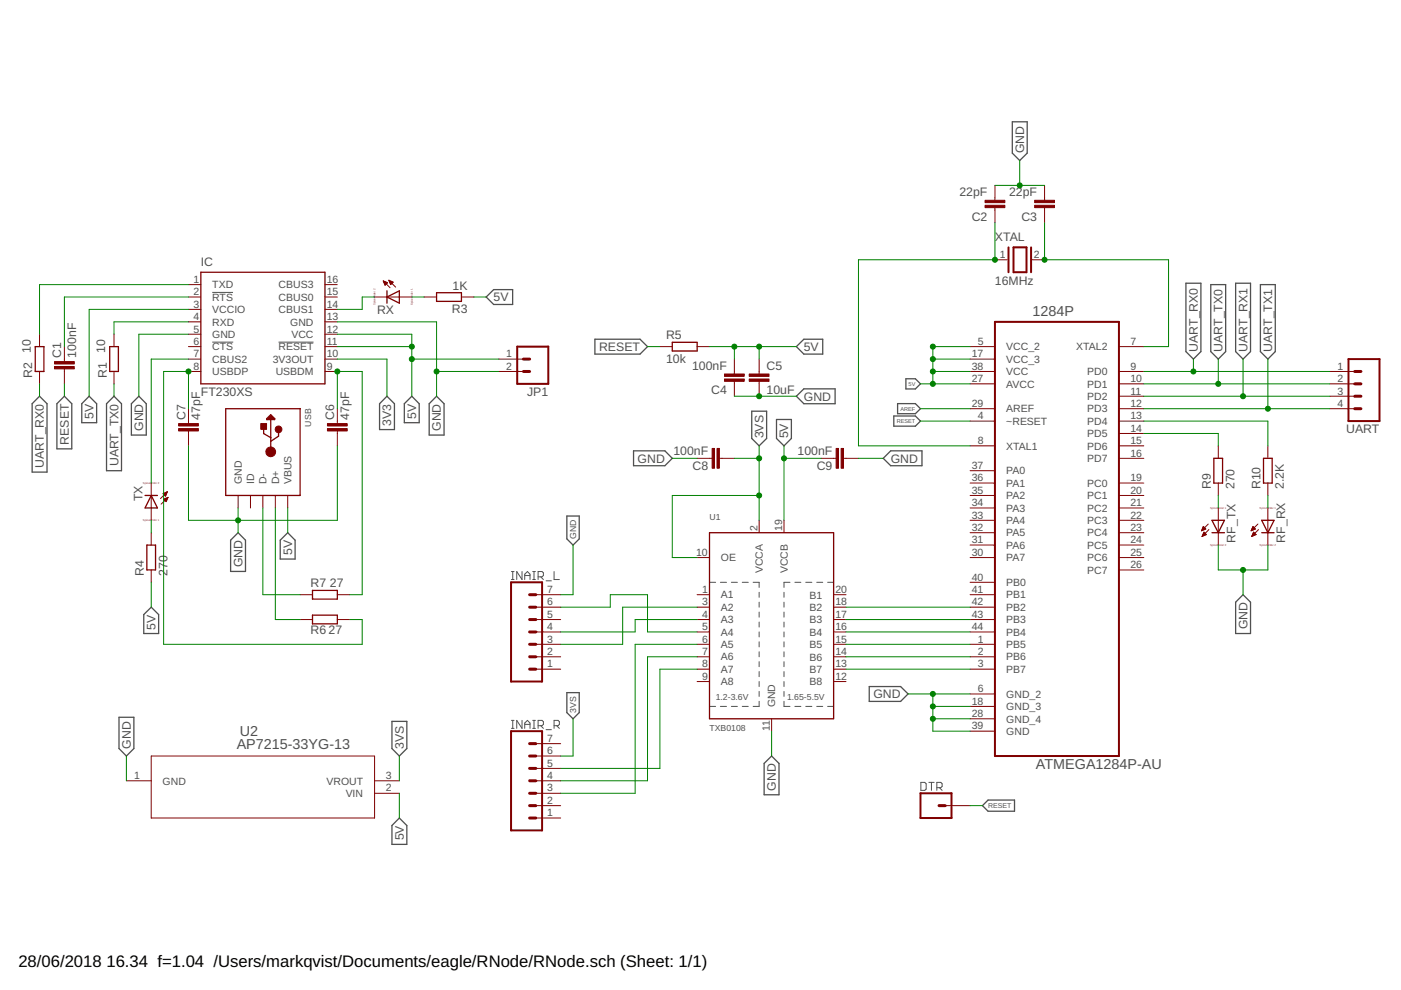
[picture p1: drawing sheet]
<svg xmlns="http://www.w3.org/2000/svg" width="297mm" height="210mm" viewBox="0 0 297 210" stroke-linecap="round" stroke-linejoin="round" font-family="sans-serif">
<g fill="none" stroke="#505050" stroke-width=".21">
<path d="M45 62h4.4M45 72.5h4.4M59.1 72.5h7.4M108.4 122.9h.6M108.4 121.2h.6M108.7 121.2v1.7M110.7 121.2v1.7l-1.1-1.7v1.7M111.3 122.9v-1.1l.5-.6 .6 .6v1.1M111.3 122h1.1M112.9 122.9h.6M112.9 121.2h.6M113.2 121.2v1.7"/>
<path d="M114.1 122.3h.8l.3-.3v-.5l-.3-.3h-.8v1.7M114.6 122.3l.6 .6M115.8 123.1h1.1M117.5 121.2v1.7h1.1M150.4 123.5h1.3M152.7 123.5h1.3M155.1 123.5h1.2M157.4 123.5h1.2M159.7 123.5h1.3v1M161 125.6v1M161 127.7v1M161 129.8v1.1"/>
<path d="M161 131.9v1M161 134v1M161 136.1v1.1M161 138.2v1.1M166.2 125.6v1M166.2 127.7v1M166.2 129.8v1.1M166.2 131.9v1M166.2 134v1M166.2 136.1v1.1M166.2 138.2v1.1M167.5 123.5h-1.3v1"/>
<path d="M168.5 123.5h1.3M170.8 123.5h1.3M173.2 123.5h1.2M175.5 123.5h1.2M108.4 154.4h.6M108.4 152.7h.6M108.7 152.7v1.7M110.7 152.7v1.7l-1.1-1.7v1.7M111.3 154.4v-1.1l.5-.6 .6 .6v1.1M111.3 153.6h1.1M112.9 154.4h.6M112.9 152.7h.6"/>
<path d="M113.2 152.7v1.7M114.1 153.9h.8l.3-.3v-.6l-.3-.3h-.8v1.7M114.6 153.9l.6 .5M115.8 154.7h1.1M117.5 153.9h.8l.3-.3v-.6l-.3-.3h-.8v1.7M118 153.9l.6 .5M150.4 149.8h1.3M152.7 149.8h1.3M155.1 149.8h1.2M157.4 149.8h1.2M161 148.7v1.1h-1.3M161 140.3v1.1"/>
<path d="M161 142.4v1.1M161 144.5v1.1M161 146.6v1.1M166.2 148.7v1.1h1.3M166.2 140.3v1.1M166.2 142.4v1.1M166.2 144.5v1.1M166.2 146.6v1.1M168.5 149.8h1.3M170.8 149.8h1.3M173.2 149.8h1.2M175.5 149.8h1.2"/>
<path d="M195.2 165.9h.9l.3 .3v1.1l-.3 .3h-.9zM196.9 165.9h1.2M197.5 165.9v1.7M198.6 167h.9l.2-.3v-.5l-.2-.3h-.9v1.7M199.2 167l.5 .6"/>
</g>
<g fill="none" stroke="#505050" stroke-width=".28">
<path d="M214.6 25.8h3.2v6.7l-1.6 1.5-1.6-1.5zM103.1 63l1.6-1.6h4v3.2h-4zM126.1 71.9h9.6l1.6 1.6-1.6 1.6h-9.6zM168.8 73.5l1.6-1.6h4v3.2h-4zM251.4 60h3.2v14.5l-1.6 1.6-1.6-1.6zM256.7 60.3h3.2v14.2l-1.6 1.6-1.6-1.6zM262 60h3.1v14.5l-1.6 1.6-1.5-1.6zM267.2 60.3h3.2v14.2l-1.6 1.6-1.6-1.6zM8.4 84l1.6 1.6v14.5h-3.2v-14.5zM13.7 84l1.5 1.6v9.6h-3.1v-9.6zM18.9 84l1.6 1.6v4h-3.2v-4zM24.2 84l1.6 1.6v14.2h-3.2v-14.2z"/>
<path d="M27.9 85.6l1.5-1.6 1.6 1.6v6.6h-3.1zM82 84l1.6 1.6v5.5h-3.1v-5.5zM87.3 84l1.6 1.6v4h-3.2v-4zM92.6 84l1.5 1.6v6.6h-3.1v-6.6zM134.3 95.6h6.7l1.5 1.6-1.5 1.5h-6.7zM159.4 87.2h3.1v5.8l-1.5 1.5-1.6-1.5zM164.6 88.9h3.2v4.1l-1.6 1.5-1.6-1.5zM168.8 84l1.6-1.6h6.7v3.2h-6.7zM187.3 97.2l1.5-1.6h6.7v3.1h-6.7zM189.5 88.2h4.6l1.1 1.1-1.1 1.1h-4.6zM190.3 85.6h3.8l1.1 1.1-1.1 1h-3.8zM192.1 80.3h2l1.1 1.1-1.1 1.1h-2z"/>
<path d="M50.5 112.9l1.5 1.6v6.7h-3.1v-6.7zM61 112.9l1.6 1.6v4h-3.2v-4zM120.2 109.4h2.6v4.9l-1.3 1.3-1.3-1.3zM30.5 130.3l1.6-1.6 1.5 1.6v4h-3.1zM263.5 126.1l1.6 1.6v6.6h-3.1v-6.6zM25.2 152.1h3.2v6.6l-1.6 1.6-1.6-1.6zM83.1 153h3.2v5.7l-1.6 1.6-1.6-1.6zM120.2 146.9h2.6v4.2l-1.3 1.3-1.3-1.3zM184.3 145.6h6.6l1.6 1.5-1.6 1.6h-6.6zM84.7 173.4l1.6 1.6v4h-3.2v-4zM162 161.9l1.6-1.6 1.6 1.6v6.6h-3.2zM209.5 169.6h5.6v2.4h-5.6l-1.2-1.2z"/>
</g>
<g fill="none" stroke="#800000" stroke-width=".21">
<path d="M210.9 39.3v3.2M221.5 39.3v3.2M81.3 59.6l1.4 1.4M81.3 59.6l.9 .3-.6 .6zM81.3 59.6h.1M81.3 59.8h.4M81.4 59.9h.6M81.4 60h.7M82.4 59.4l1.5 1.5M82.4 59.4l1 .4-.6 .5zM82.5 59.5h.1M82.5 59.6h.4"/>
<path d="M82.6 59.8h.6M82.6 59.9h.7M82.7 60h.5M210.9 55.1h2.7M210.9 44v3.2M218.8 55.1h2.7M221.5 44v3.2M8.4 70.9v2.6M8.4 78.8v2.6M13.7 73.5v3.1M13.7 78.2v3.2M24.2 70.9v2.6"/>
<path d="M24.2 78.8v2.6M40 73.5h2.6M40 76.1h2.6M40 78.8h2.6M40 60.3h2.6M40 63h2.6M40 65.6h2.6M40 68.2h2.6M40 70.9h2.6M68.9 73.5h2.6M68.9 76.1h2.6M68.9 78.8h2.6"/>
<path d="M68.9 60.3h2.6M68.9 63h2.6M68.9 65.6h2.6M68.9 68.2h2.6M68.9 70.9h2.6M79.4 63h7.9M81.5 60.1h.5M81.6 60.2h.3M81.6 60.4h.1M82.7 60.1h.4M82.8 60.2h.1M89.9 63h2.7"/>
<path d="M97.8 63h2.7M105.7 76.1h5.3M105.7 78.8h5.3M139.9 73.5h2.6M147.8 73.5h2.6M155.7 76.1v3.2M161 76.1v3.2M205.7 73.5h5.2M205.7 76.1h5.2M205.7 78.8h5.2M237.2 73.5h5.3M237.2 78.8h5.3"/>
<path d="M282 78.8h5.2M40 86.7v3.1M40 91.4v3.1M71.5 86.7v3.1M71.5 91.4v3.1M147.8 97.2h3.2M152.5 97.2h3.2M155.7 80.9v3.1M161 80.9v3.1M174.1 97.2h3.2M178.8 97.2h3.2M205.7 81.4h5.2"/>
<path d="M205.7 86.7h5.2M205.7 89.3h5.2M205.7 94.5h5.2M205.7 99.8h5.2M237.2 81.4h5.3M237.2 86.7h5.3M237.2 89.3h5.3M237.2 94.5h5.3M237.2 84h5.3M237.2 91.9h5.3M237.2 97.2h5.3M258.3 94.5v2.7"/>
<path d="M268.8 94.5v2.7M282 81.4h5.2M282 86.7h5.2M282 84h5.2M32.1 102.4v7.9M32.1 112.9v2.7M34.6 104.7l.9-.4-.4 .9zM34.6 104.8h.7M34.6 104.6h.7M34.7 105.9h.7M34.8 104.9h.4M34.9 106h.5"/>
<path d="M34.9 105.7h.6M34.9 105h.3M34.9 104.5h.5M35 106.1h.3M35 105.1h.1M35.1 106.3h.2M35.2 105.6h.3M35.2 104.4h.2M35.5 104.3l-1.5 1.4M35.5 105.5h.1M35.6 105.5l-1.4 1.4M35.6 105.5l-.4 .9-.5-.5"/>
<path d="M35.6 105.5l-.9 .4M50.5 105.1v2.6M53.1 105.1v2.6M55.7 105.1v2.6M58.4 105.1v2.6M61 105.1v2.6M147.8 118.2h2.6M161 110.3v2.6M166.2 110.3v2.6M205.7 102.4h5.2M205.7 105.1h5.2M205.7 107.7h5.2"/>
<path d="M205.7 110.3h5.2M205.7 112.9h5.2M205.7 115.6h5.2M205.7 118.2h5.2M237.2 102.4h5.3M237.2 105.1h5.3M237.2 107.7h5.3M237.2 110.3h5.3M237.2 112.9h5.3M237.2 115.6h5.3M237.2 118.2h5.3M254.8 112.4h.2"/>
<path d="M254.8 112.3h.5M254.9 112.2h.7M254.9 113.7h.1M254.9 113.6h.3M255 112.1h.6M255 111.9h.4M255 113.5h.5M255 113.3h.8M255.1 111.8h.2M255.1 111.7h.1M255.1 113.2h.5M255.1 111.6l.6 .6-1 .3z"/>
<path d="M255.2 113.1h.3M255.2 112.9h.2M255.3 112.8l.5 .5-.9 .4zM256.2 111.1l-1.5 1.4M256.3 112.3l-1.4 1.4M258.3 102.4v2.7M258.3 107.7v7.9M265.3 112.4h.2M265.4 112.3h.4M265.4 112.2h.7M265.4 113.7h.1M265.5 113.6h.3"/>
<path d="M265.5 112.1h.6M265.5 111.9h.5M265.5 113.5h.6M265.6 111.8h.2M265.6 113.3h.7M265.6 113.2h.6M265.6 111.7h.1M265.7 111.6l.5 .6-.9 .3zM265.7 113.1h.3M265.7 112.9h.2M266.3 113.3l-.5-.5-.4 .9M266.3 113.3l-.9 .4"/>
<path d="M266.7 111.1l-1.4 1.4M266.8 112.3l-1.4 1.4M268.8 102.4v2.7M268.8 107.7v7.9M32.1 120.8v2.7M63.6 126.1h2.7M63.6 131.4h2.7M71.5 126.1h2.6M71.5 131.4h2.6M113.6 126.1h5.3M113.6 128.7h5.3M113.6 131.4h5.3"/>
<path d="M113.6 134h5.3M113.6 136.6h5.3M113.6 139.3h5.3M147.8 126.1h2.6M147.8 128.7h2.6M147.8 131.4h2.6M147.8 134h2.6M147.8 136.6h2.6M147.8 139.3h2.6M176.7 126.1h2.7M176.7 128.7h2.7M176.7 131.4h2.7"/>
<path d="M176.7 134h2.7M176.7 136.6h2.7M176.7 139.3h2.7M205.7 123.5h5.2M205.7 126.1h5.2M205.7 128.7h5.2M205.7 131.4h5.2M205.7 134h5.2M205.7 136.6h5.2M205.7 139.3h5.2M237.2 120.8h5.3M113.6 141.9h5.3"/>
<path d="M113.6 157.7h5.3M147.8 141.9h2.6M147.8 144.5h2.6M163.6 152.4v2.6M176.7 141.9h2.7M176.7 144.5h2.7M205.7 141.9h5.2M205.7 147.1h5.2M205.7 149.8h5.2M205.7 152.4h5.2M205.7 155h5.2M26.8 165.5h5.3"/>
<path d="M32.1 160.3h47.3v13.1h-47.3zM79.4 168.2h5.3M79.4 165.5h5.3M113.6 170.8h5.3M113.6 173.4h5.3M113.6 168.2h5.3M113.6 165.5h5.3M113.6 162.9h5.3M113.6 160.3h5.3M200.4 170.8h5.3"/>
</g>
<path d="M213.8 52.5v5.2M214.9 52.5h2.7v5.2h-2.7zM218.6 52.5v5.2M109.7 73.5h6.5v7.9h-6.5zM210.9 68.2h26.3v92.1h-26.3zM285.9 76.1h6.6v13.2h-6.6zM108.4 123.5h6.5v21h-6.5zM108.4 155h6.5v21.1h-6.5zM195.2 168.2h6.5v5.2h-6.5z" fill="none" stroke="#800000" stroke-width=".42"/>
<g fill="#800000" stroke="#800000" stroke-width=".21">
<path d="M208.9 42.5h4.1v.5h-4.1z"/>
<path d="M208.9 43.5h4.1v.5h-4.1z"/>
<path d="M219.4 42.5h4.2v.5h-4.2z"/>
<path d="M219.4 43.5h4.2v.5h-4.2z"/>
<path d="M153.6 79.3h4.2v.5h-4.2z"/>
<path d="M153.6 80.3h4.2v.6h-4.2z"/>
<path d="M158.9 80.3h4.1v.6h-4.1z"/>
<path d="M158.9 79.3h4.1v.5h-4.1z"/>
<path d="M55.3 89.8h1.2v1.2h-1.2z"/>
<path d="M11.6 76.7h4.1v.5h-4.1z"/>
<path d="M11.6 77.7h4.1v.5h-4.1z"/>
<path d="M69.4 89.8h4.2v.5h-4.2z"/>
<path d="M69.4 90.9h4.2v.5h-4.2z"/>
<path d="M37.9 89.8h4.2v.5h-4.2z"/>
<path d="M37.9 90.9h4.2v.5h-4.2z"/>
<path d="M151 95.1h.5v4.2h-.5z"/>
<path d="M152 95.1h.5v4.2h-.5z"/>
<path d="M177.3 95.1h.5v4.2h-.5z"/>
<path d="M178.3 95.1h.5v4.2h-.5z"/>
</g>
<g fill="none" stroke="#800000" stroke-width=".28">
<path d="M42.6 57.7h26.3v23.7h-26.3zM7.5 73.5h1.8v5.3h-1.8zM23.3 73.5h1.8v5.3h-1.8zM82 63l2.7-1.3v2.6zM82 61.7v2.6M92.6 62.1h5.2v1.8h-5.2zM142.5 72.6h5.3v1.8h-5.3zM55.9 90.7v1.2l1.5 .9M56.6 88.8l.8-.9 .8 .9v.2h-1.6zM56.8 88.8h1.4M57.4 89v6.8M57.4 88.1l.4 .5h-.8l.4-.3"/>
<path d="M59.1 91.5v1l-1.7 1.1M63.6 86.6v18.5h-15.7v-18.4h15.7M257.4 97.2h1.8v5.2h-1.8zM267.9 97.2h1.8v5.2h-1.8zM30.8 105.1h2.6M31.1 115.6h1.9v5.2h-1.9zM32.1 105.1l1.3 2.6h-2.6zM150.4 112.9h26.3v39.5h-26.3zM257 112.9h2.6M257 110.3h2.6l-1.3 2.6zM267.5 112.9h2.6M267.5 110.3h2.6l-1.3 2.6z"/>
<path d="M66.3 130.4h5.2v1.9h-5.2zM66.3 125.2h5.2v1.8h-5.2z"/>
</g>
<g fill="#800000" stroke="#800000" stroke-width=".21">
<circle cx="57.4" cy="95.8" r="1.03"/>
<circle cx="59.1" cy="91" r=".72"/>
</g>
<g fill="none" stroke="#800000" stroke-width=".63">
<path d="M111 78.8h1.3M111 76.1h1.3M287.2 78.8h1.3M287.2 84h1.3M287.2 81.4h1.3M287.2 86.7h1.3M112.3 136.6h1.3M112.3 139.3h1.3M112.3 131.4h1.3M112.3 134h1.3M112.3 128.7h1.3M112.3 126.1h1.3"/>
<path d="M112.3 157.7h1.3M112.3 141.9h1.3M112.3 170.8h1.3M112.3 168.2h1.3M112.3 173.4h1.3M112.3 162.9h1.3M112.3 165.5h1.3M112.3 160.3h1.3M199.1 170.8h1.3"/>
</g>
<g fill="none" stroke="#008000" stroke-width=".21">
<path d="M210.9 39.3h10.6M216.2 34v5.3M210.9 47.2v7.9h-28.9v39.4h23.7M221.5 47.2v7.9h26.3v18.4h-5.3M40 68.2h-15.8v2.7M40 70.9h-10.6v13.1M40 76.1h-7.9v26.3M40 65.6h-21.1v18.4M40 63h-26.3v10.5M40 60.3h-31.6v10.6M71.5 68.2h21.1v15.8M71.5 70.9h15.8v13.1"/>
<path d="M71.5 76.1h10.5v7.9M71.5 73.5h15.8M79.4 63h-2.6v2.6h-5.3M87.3 76.1h18.4M87.3 63h2.6M92.6 78.8h13.1M100.5 63h2.6M137.3 73.5h2.6M150.4 73.5h18.4M155.7 73.5v2.6M161 73.5v2.6M197.8 78.8h7.9"/>
<path d="M197.8 76.1h7.9M205.7 73.5h-7.9v7.9M242.5 78.8h39.5M253 76.1v2.7M258.3 76.1v5.3M263.5 76.1v7.9M268.8 76.1v10.6M8.4 81.4v2.6M13.7 81.4v2.6M24.2 81.4v2.6M40 86.7v-7.9h-5.3v57.8h42.1v-5.2h-2.7M40 94.5v15.8h31.5v-15.8"/>
<path d="M71.5 86.7v-7.9h5.3v47.3h-2.7M142.5 97.2h5.3M155.7 84h13.1M155.7 97.2h5.3M161 94.5v15.8M166.2 97.2h7.9M166.2 94.5v15.8M182 97.2h5.3M195.2 81.4h10.5M195.2 86.7h10.5M195.2 89.3h10.5M242.5 84h39.5"/>
<path d="M242.5 89.3h26.3v5.2M242.5 91.9h15.8v2.6M242.5 81.4h39.5M242.5 86.7h39.5M32.1 110.3v2.6M50.5 107.7v5.2M55.7 107.7v18.4h7.9M58.4 107.7v23.7h5.2M61 107.7v5.2M121.5 115.6v10.5h-2.6M161 105.1h-18.5v13.1h5.3M258.3 115.6v5.2h10.5v-5.2"/>
<path d="M258.3 105.1v2.6M268.8 105.1v2.6M32.1 123.5v5.2M118.9 128.7h10.5v-2.6h7.9v7.9h10.5M147.8 128.7h-15.8v7.9h-13.1M147.8 136.6h-13.1v31.6h-15.8M147.8 131.4h-13.1v2.6h-15.8M147.8 139.3h-10.5v26.2h-18.4M179.4 136.6h26.3M179.4 131.4h26.3M179.4 128.7h26.3M179.4 134h26.3"/>
<path d="M179.4 139.3h26.3M263.5 120.8v5.3M121.5 152.4v7.9h-2.6M147.8 141.9h-7.9v21h-21M163.6 155v5.3M179.4 141.9h26.3M192.5 147.1h13.2M197.8 147.1v7.9h7.9M197.8 149.8h7.9M197.8 152.4h7.9M26.8 160.3v5.2M84.7 160.3v5.2"/>
<path d="M84.7 168.2v5.2M205.7 170.8h2.6"/>
</g>
<g fill="#008000" stroke="#008000" stroke-width=".21">
<circle cx="197.8" cy="147.1" r=".53"/>
<circle cx="197.8" cy="149.8" r=".53"/>
<circle cx="197.8" cy="152.4" r=".53"/>
<circle cx="216.2" cy="39.3" r=".53"/>
<circle cx="161" cy="84" r=".53"/>
<circle cx="50.5" cy="110.3" r=".53"/>
<circle cx="92.6" cy="78.8" r=".53"/>
<circle cx="263.5" cy="120.8" r=".53"/>
<circle cx="197.8" cy="81.4" r=".53"/>
<circle cx="197.8" cy="78.8" r=".53"/>
<circle cx="197.8" cy="76.1" r=".53"/>
<circle cx="197.8" cy="73.5" r=".53"/>
<circle cx="155.7" cy="73.5" r=".53"/>
<circle cx="161" cy="73.5" r=".53"/>
<circle cx="87.3" cy="73.5" r=".53"/>
<circle cx="87.3" cy="76.1" r=".53"/>
<circle cx="166.2" cy="97.2" r=".53"/>
<circle cx="210.9" cy="55.1" r=".53"/>
<circle cx="221.5" cy="55.1" r=".53"/>
<circle cx="258.3" cy="81.4" r=".53"/>
<circle cx="253" cy="78.8" r=".53"/>
<circle cx="263.5" cy="84" r=".53"/>
<circle cx="268.8" cy="86.7" r=".53"/>
<circle cx="40" cy="78.8" r=".53"/>
<circle cx="71.5" cy="78.8" r=".53"/>
<circle cx="161" cy="105.1" r=".53"/>
<circle cx="161" cy="97.2" r=".53"/>
</g>
<g font-size="3.5">
<text x="3.9" y="205">28/06/2018</text>
<text x="22.6" y="205">16.34 f=1.04 /Users/markqvist/Documents/eagle/RNode/RNode.sch (Sheet: 1/1)</text>
</g>
<g font-size="3" fill="#505050">
<text x="218.9" y="66.9">1284P</text>
<text x="50.2" y="158.7">AP7215-33YG-13</text>
<text x="50.8" y="156.1">U2</text>
<text x="219.6" y="163">ATMEGA1284P-AU</text>
</g>
<g font-size="2.6" fill="#505050">
<text x="217.1" y="32.5" transform="rotate(-90 217.1 32.5)">GND</text>
<text x="203.4" y="41.5">22pF</text>
<text x="214" y="41.5">22pF</text>
<text x="206" y="46.8">C2</text>
<text x="216.6" y="46.8">C3</text>
<text x="210.9" y="51.1">XTAL</text>
<text x="42.6" y="56.4">IC</text>
<text x="96" y="61.4">1K</text>
<text x="104.7" y="63.9">5V</text>
<text x="210.9" y="60.3">16MHz</text>
<text x="79.9" y="66.7">RX</text>
<text x="95.8" y="66.4">R3</text>
<text x="141.2" y="71.9">R5</text>
<text x="6.5" y="74.8" transform="rotate(-90 6.5 74.8)">10</text>
<text x="13" y="75.9" transform="rotate(-90 13 75.9)">C1</text>
<text x="16.1" y="75.9" transform="rotate(-90 16.1 75.9)">100nF</text>
<text x="22.3" y="74.8" transform="rotate(-90 22.3 74.8)">10</text>
<text x="127" y="74.4">RESET</text>
<text x="141.2" y="76.9">10k</text>
<text x="170.4" y="74.4">5V</text>
<text x="253.9" y="74.5" transform="rotate(-90 253.9 74.5)">UART_RX0</text>
<text x="259.2" y="74.5" transform="rotate(-90 259.2 74.5)">UART_TX0</text>
<text x="264.5" y="74.5" transform="rotate(-90 264.5 74.5)">UART_RX1</text>
<text x="269.7" y="74.5" transform="rotate(-90 269.7 74.5)">UART_TX1</text>
<text x="6.8" y="80.1" transform="rotate(-90 6.8 80.1)">R2</text>
<text x="22.6" y="80.1" transform="rotate(-90 22.6 80.1)">R1</text>
<text x="146.7" y="78.4">100nF</text>
<text x="150.8" y="83.6">C4</text>
<text x="162.5" y="83.6">10uF</text>
<text x="162.5" y="78.4">C5</text>
<text x="19.8" y="88.8" transform="rotate(-90 19.8 88.8)">5V</text>
<text x="39.3" y="89" transform="rotate(-90 39.3 89)">C7</text>
<text x="42.5" y="89" transform="rotate(-90 42.5 89)">47pF</text>
<text x="42.6" y="84">FT230XS</text>
<text x="70.9" y="89" transform="rotate(-90 70.9 89)">C6</text>
<text x="74" y="89" transform="rotate(-90 74 89)">47pF</text>
<text x="88.2" y="88.8" transform="rotate(-90 88.2 88.8)">5V</text>
<text x="111.8" y="84">JP1</text>
<text x="170.4" y="84.9">GND</text>
<text x="14.6" y="94.3" transform="rotate(-90 14.6 94.3)">RESET</text>
<text x="30.4" y="91.4" transform="rotate(-90 30.4 91.4)">GND</text>
<text x="83" y="90.2" transform="rotate(-90 83 90.2)">3V3</text>
<text x="93.5" y="91.4" transform="rotate(-90 93.5 91.4)">GND</text>
<text x="161.9" y="93" transform="rotate(-90 161.9 93)">3VS</text>
<text x="167.1" y="93" transform="rotate(-90 167.1 93)">5V</text>
<text x="285.4" y="91.9">UART</text>
<text x="9.3" y="99.1" transform="rotate(-90 9.3 99.1)">UART_RX0</text>
<text x="25.1" y="98.9" transform="rotate(-90 25.1 98.9)">UART_TX0</text>
<text x="135.2" y="98.1">GND</text>
<text x="142.8" y="96.5">100nF</text>
<text x="146.9" y="99.7">C8</text>
<text x="169.1" y="96.5">100nF</text>
<text x="173.2" y="99.7">C9</text>
<text x="188.8" y="98.1">GND</text>
<text x="30.2" y="106.3" transform="rotate(-90 30.2 106.3)">TX</text>
<text x="256.7" y="103.7" transform="rotate(-90 256.7 103.7)">R9</text>
<text x="261.7" y="103.7" transform="rotate(-90 261.7 103.7)">270</text>
<text x="267.3" y="103.7" transform="rotate(-90 267.3 103.7)">R10</text>
<text x="272.2" y="103.7" transform="rotate(-90 272.2 103.7)">2.2K</text>
<text x="61.9" y="117.7" transform="rotate(-90 61.9 117.7)">5V</text>
<text x="262" y="115.1" transform="rotate(-90 262 115.1)">RF_TX</text>
<text x="272.5" y="115.1" transform="rotate(-90 272.5 115.1)">RF_RX</text>
<text x="30.5" y="122.2" transform="rotate(-90 30.5 122.2)">R4</text>
<text x="35.5" y="122.2" transform="rotate(-90 35.5 122.2)">270</text>
<text x="51.4" y="120.3" transform="rotate(-90 51.4 120.3)">GND</text>
<text x="65.8" y="124.5">R7</text>
<text x="69.9" y="124.5">27</text>
<text x="33" y="133.5" transform="rotate(-90 33 133.5)">5V</text>
<text x="65.8" y="134.5">R6</text>
<text x="69.7" y="134.5">27</text>
<text x="264.5" y="133.5" transform="rotate(-90 264.5 133.5)">GND</text>
<text x="185.2" y="148.1">GND</text>
<text x="27.7" y="158.7" transform="rotate(-90 27.7 158.7)">GND</text>
<text x="85.6" y="158.7" transform="rotate(-90 85.6 158.7)">3VS</text>
<text x="164.5" y="167.6" transform="rotate(-90 164.5 167.6)">GND</text>
<text x="85.6" y="178.2" transform="rotate(-90 85.6 178.2)">5V</text>
</g>
<g font-size="2.2" fill="#505050">
<text x="41" y="60">1</text>
<text x="69.3" y="60">16</text>
<text x="212" y="54.7">1</text>
<text x="219.2" y="54.7">2</text>
<text x="41" y="62.6">2</text>
<text x="41" y="65.2">3</text>
<text x="45" y="61.1">TXD</text>
<text x="45" y="63.8">RTS</text>
<text x="59.1" y="63.8">CBUS0</text>
<text x="59.1" y="61.1">CBUS3</text>
<text x="69.3" y="65.2">14</text>
<text x="69.3" y="62.6">15</text>
<text x="41" y="67.9">4</text>
<text x="41" y="70.5">5</text>
<text x="45" y="66.4">VCCIO</text>
<text x="45" y="69">RXD</text>
<text x="45" y="71.7">GND</text>
<text x="59.1" y="66.4">CBUS1</text>
<text x="61.5" y="69">GND</text>
<text x="61.8" y="71.7">VCC</text>
<text x="69.3" y="70.5">12</text>
<text x="69.3" y="67.9">13</text>
<text x="41" y="73.1">6</text>
<text x="41" y="75.8">7</text>
<text x="45" y="74.3">CTS</text>
<text x="45" y="76.9">CBUS2</text>
<text x="57.8" y="76.9">3V3OUT</text>
<text x="59.1" y="74.3">RESET</text>
<text x="69.3" y="75.8">10</text>
<text x="69.3" y="73.1">11</text>
<text x="107.3" y="75.8">1</text>
<text x="206" y="75.8">17</text>
<text x="207.3" y="73.1">5</text>
<text x="213.4" y="74.3">VCC_2</text>
<text x="213.4" y="76.9">VCC_3</text>
<text x="228.2" y="74.3">XTAL2</text>
<text x="239.7" y="73.1">7</text>
<text x="41" y="78.4">8</text>
<text x="45" y="79.5">USBDP</text>
<text x="58.4" y="79.6">USBDM</text>
<text x="69.3" y="78.4">9</text>
<text x="107.3" y="78.4">2</text>
<text x="206" y="78.4">38</text>
<text x="206" y="81">27</text>
<text x="213.4" y="79.5">VCC</text>
<text x="213.4" y="82.2">AVCC</text>
<text x="230.5" y="79.6">PD0</text>
<text x="230.5" y="82.2">PD1</text>
<text x="239.7" y="78.4">9</text>
<text x="239.7" y="81">10</text>
<text x="239.7" y="83.6">11</text>
<text x="283.6" y="78.4">1</text>
<text x="283.6" y="81">2</text>
<text x="283.6" y="83.6">3</text>
<text x="206" y="86.3">29</text>
<text x="207.3" y="88.9">4</text>
<text x="213.4" y="87.4">AREF</text>
<text x="230.5" y="84.8">PD2</text>
<text x="230.5" y="87.4">PD3</text>
<text x="239.7" y="86.3">12</text>
<text x="239.7" y="88.9">13</text>
<text x="283.6" y="86.3">4</text>
<text x="207.3" y="94.2">8</text>
<text x="213.4" y="90.1">~RESET</text>
<text x="213.4" y="95.3">XTAL1</text>
<text x="230.5" y="90.1">PD4</text>
<text x="230.5" y="92.7">PD5</text>
<text x="230.5" y="95.3">PD6</text>
<text x="239.7" y="91.5">14</text>
<text x="239.7" y="94.2">15</text>
<text x="206" y="99.4">37</text>
<text x="213.4" y="100.6">PA0</text>
<text x="230.5" y="98">PD7</text>
<text x="239.7" y="96.8">16</text>
<text x="51.3" y="102.6" transform="rotate(-90 51.3 102.6)">GND</text>
<text x="53.9" y="102.6" transform="rotate(-90 53.9 102.6)">ID</text>
<text x="56.5" y="102.6" transform="rotate(-90 56.5 102.6)">D-</text>
<text x="59.2" y="102.6" transform="rotate(-90 59.2 102.6)">D+</text>
<text x="61.8" y="102.6" transform="rotate(-90 61.8 102.6)">VBUS</text>
<text x="206" y="102.1">36</text>
<text x="206" y="104.7">35</text>
<text x="206" y="107.3">34</text>
<text x="213.4" y="103.2">PA1</text>
<text x="213.4" y="105.8">PA2</text>
<text x="230.5" y="103.2">PC0</text>
<text x="230.5" y="105.9">PC1</text>
<text x="239.7" y="102.1">19</text>
<text x="239.7" y="104.7">20</text>
<text x="239.7" y="107.3">21</text>
<text x="160.6" y="112.6" transform="rotate(-90 160.6 112.6)">2</text>
<text x="165.9" y="112.6" transform="rotate(-90 165.9 112.6)">19</text>
<text x="206" y="109.9">33</text>
<text x="206" y="112.6">32</text>
<text x="213.4" y="108.5">PA3</text>
<text x="213.4" y="111.1">PA4</text>
<text x="213.4" y="113.7">PA5</text>
<text x="230.5" y="108.5">PC2</text>
<text x="230.5" y="111.1">PC3</text>
<text x="230.5" y="113.7">PC4</text>
<text x="239.7" y="109.9">22</text>
<text x="239.7" y="112.6">23</text>
<text x="147.6" y="117.8">10</text>
<text x="152.9" y="119">OE</text>
<text x="206" y="115.2">31</text>
<text x="206" y="117.8">30</text>
<text x="213.4" y="116.4">PA6</text>
<text x="213.4" y="119">PA7</text>
<text x="230.5" y="116.4">PC5</text>
<text x="230.5" y="119">PC6</text>
<text x="239.7" y="115.2">24</text>
<text x="239.7" y="117.8">25</text>
<text x="116" y="125.7">7</text>
<text x="148.8" y="125.7">1</text>
<text x="161.8" y="121.5" transform="rotate(-90 161.8 121.5)">VCCA</text>
<text x="167" y="121.5" transform="rotate(-90 167 121.5)">VCCB</text>
<text x="177.1" y="125.7">20</text>
<text x="206" y="123.1">40</text>
<text x="206" y="125.7">41</text>
<text x="213.4" y="124.3">PB0</text>
<text x="230.5" y="121.6">PC7</text>
<text x="239.7" y="120.5">26</text>
<text x="116" y="131">5</text>
<text x="116" y="128.4">6</text>
<text x="148.8" y="128.4">3</text>
<text x="148.8" y="131">4</text>
<text x="152.9" y="126.9">A1</text>
<text x="152.9" y="129.5">A2</text>
<text x="171.6" y="126.9">B1</text>
<text x="171.6" y="129.5">B2</text>
<text x="177.1" y="128.4">18</text>
<text x="177.1" y="131">17</text>
<text x="206" y="128.4">42</text>
<text x="206" y="131">43</text>
<text x="213.4" y="126.9">PB1</text>
<text x="213.4" y="129.5">PB2</text>
<text x="116" y="136.3">3</text>
<text x="116" y="133.6">4</text>
<text x="148.8" y="133.6">5</text>
<text x="148.8" y="136.3">6</text>
<text x="152.9" y="132.1">A3</text>
<text x="152.9" y="134.8">A4</text>
<text x="152.9" y="137.4">A5</text>
<text x="171.6" y="132.2">B3</text>
<text x="171.6" y="134.8">B4</text>
<text x="171.6" y="137.4">B5</text>
<text x="177.1" y="133.6">16</text>
<text x="177.1" y="136.3">15</text>
<text x="206" y="133.6">44</text>
<text x="207.3" y="136.3">1</text>
<text x="213.4" y="132.1">PB3</text>
<text x="213.4" y="134.8">PB4</text>
<text x="213.4" y="137.4">PB5</text>
<text x="116" y="141.5">1</text>
<text x="116" y="138.9">2</text>
<text x="148.8" y="138.9">7</text>
<text x="148.8" y="141.5">8</text>
<text x="152.9" y="140">A6</text>
<text x="152.9" y="142.7">A7</text>
<text x="171.6" y="140">B6</text>
<text x="171.6" y="142.7">B7</text>
<text x="177.1" y="138.9">14</text>
<text x="177.1" y="141.5">13</text>
<text x="207.3" y="138.9">2</text>
<text x="207.3" y="141.5">3</text>
<text x="213.4" y="140">PB6</text>
<text x="213.4" y="142.7">PB7</text>
<text x="148.8" y="144.1">9</text>
<text x="152.9" y="145.3">A8</text>
<text x="164.4" y="150" transform="rotate(-90 164.4 150)">GND</text>
<text x="171.6" y="145.3">B8</text>
<text x="177.1" y="144.1">12</text>
<text x="206" y="149.4">18</text>
<text x="207.3" y="146.8">6</text>
<text x="213.4" y="147.9">GND_2</text>
<text x="163.2" y="155.1" transform="rotate(-90 163.2 155.1)">11</text>
<text x="206" y="152">28</text>
<text x="206" y="154.7">39</text>
<text x="213.4" y="150.6">GND_3</text>
<text x="213.4" y="153.2">GND_4</text>
<text x="213.4" y="155.8">GND</text>
<text x="116" y="159.9">6</text>
<text x="116" y="157.3">7</text>
<text x="28.4" y="165.2">1</text>
<text x="34.5" y="166.3">GND</text>
<text x="69.2" y="166.3">VROUT</text>
<text x="81.8" y="167.8">2</text>
<text x="81.8" y="165.2">3</text>
<text x="116" y="167.8">3</text>
<text x="116" y="165.2">4</text>
<text x="116" y="162.6">5</text>
<text x="73.3" y="169">VIN</text>
<text x="116" y="173.1">1</text>
<text x="116" y="170.4">2</text>
</g>
<g font-size="1.8" fill="#505050">
<text x="66" y="90.4" transform="rotate(-90 66 90.4)">USB</text>
<text x="150.4" y="110.3">U1</text>
<text x="122.2" y="114.3" transform="rotate(-90 122.2 114.3)">GND</text>
<text x="151.8" y="148.5">1.2-3.6V</text>
<text x="166.9" y="148.5">1.65-5.5V</text>
<text x="122.2" y="151.1" transform="rotate(-90 122.2 151.1)">3VS</text>
<text x="150.4" y="155">TXB0108</text>
</g>
<text font-size="1.5" fill="#505050" x="209.5" y="171.3">RESET</text>
<g font-size="1.2" fill="#505050">
<text x="192.6" y="81.8">5V</text>
<text x="190.1" y="89.7">RESET</text>
<text x="190.9" y="87.1">AREF</text>
</g>
<g font-size=".6" fill="#800080">
<text x="79.6" y="64.7" transform="rotate(-90 79.6 64.7)">SpiceOrder 2</text>
<text x="87.5" y="64.7" transform="rotate(-90 87.5 64.7)">SpiceOrder 1</text>
<text x="30.3" y="102.6">SpiceOrder 2</text>
<text x="256.6" y="107.9">SpiceOrder 1</text>
<text x="267.1" y="107.9">SpiceOrder 1</text>
<text x="30.3" y="110.5">SpiceOrder 1</text>
<text x="256.6" y="115.8">SpiceOrder 2</text>
<text x="267.1" y="115.8">SpiceOrder 2</text>
</g>
</svg>
